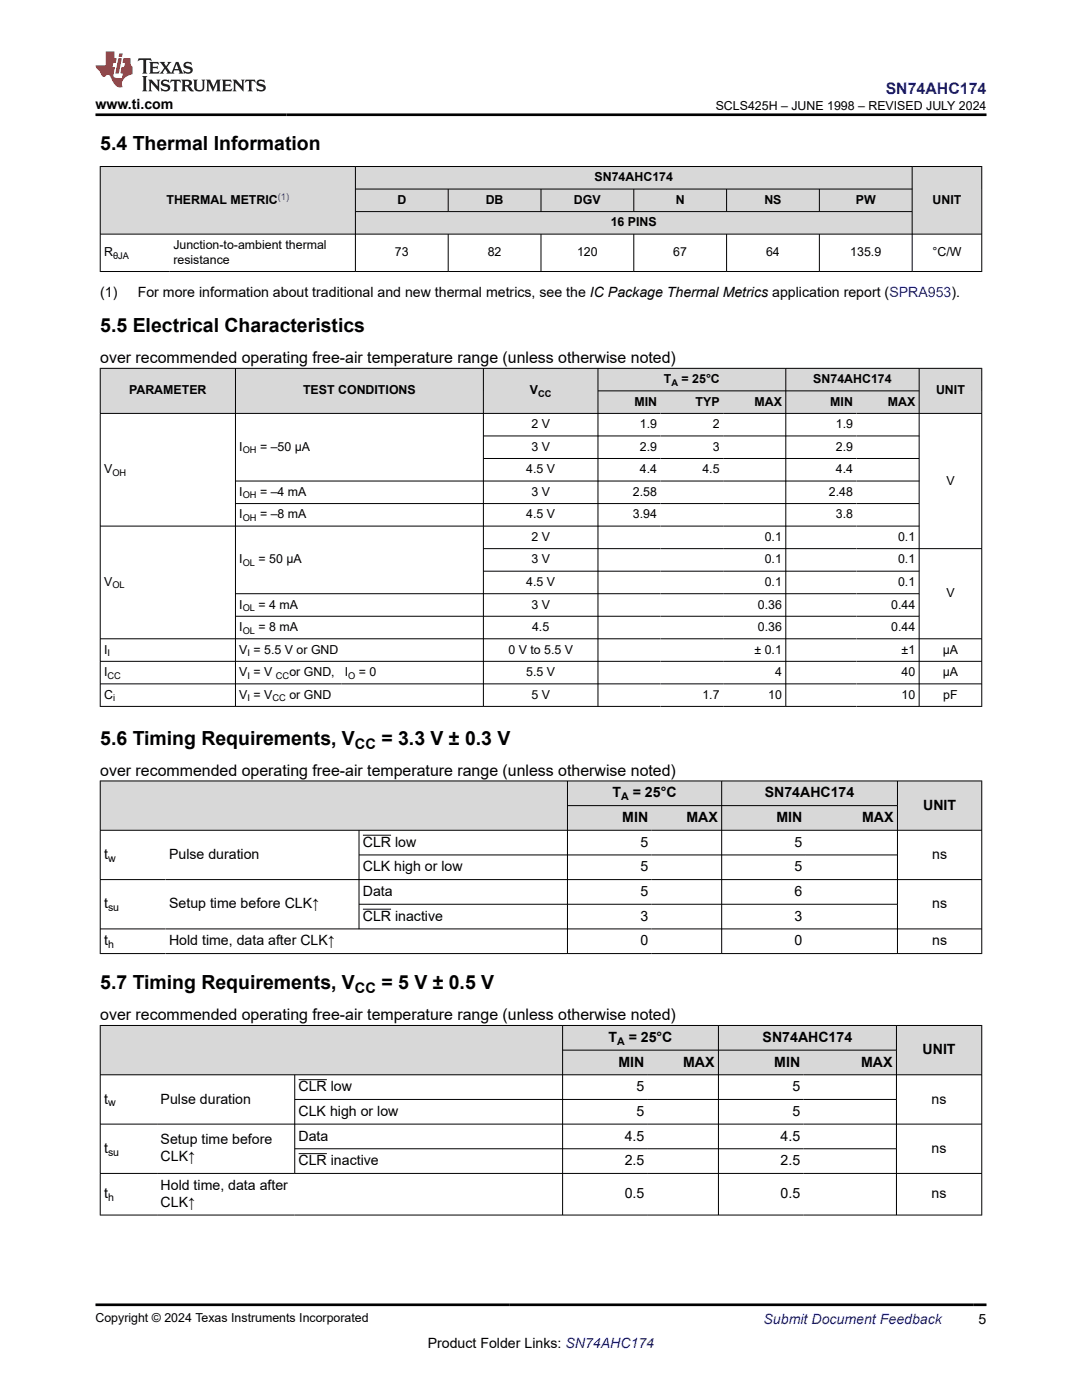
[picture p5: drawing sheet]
<svg xmlns="http://www.w3.org/2000/svg" width="216mm" height="279mm" viewBox="0 0 216 279" stroke-linecap="round" stroke-linejoin="round" font-family="sans-serif">
<g fill="#d8d8d8">
<path d="M20 33.2h175.9v4.5h-175.9z" fill-rule="evenodd"/>
<path d="M20.1 33.3h50.8v13.4h-50.8z" fill-rule="evenodd"/>
<path d="M71 33.3h111v4.4h-111z" fill-rule="evenodd"/>
<path d="M182.1 33.3h13.7v13.4h-13.7z" fill-rule="evenodd"/>
<path d="M71 37.8h18.4v4.4h-18.4z" fill-rule="evenodd"/>
<path d="M89.5 37.8h18.4v4.4h-18.4z" fill-rule="evenodd"/>
<path d="M108 37.8h18.4v4.4h-18.4z" fill-rule="evenodd"/>
<path d="M126.5 37.8h18.4v4.4h-18.4z" fill-rule="evenodd"/>
<path d="M145 37.8h18.4v4.4h-18.4z" fill-rule="evenodd"/>
<path d="M163.6 37.8h18.4v4.4h-18.4z" fill-rule="evenodd"/>
<path d="M71 42.3h111v4.4h-111z" fill-rule="evenodd"/>
</g>
<g fill="none" stroke="#000" stroke-width=".2">
<path d="M19.9 33.2h176.1M20 33.2v21M70.9 33.2v21M70.9 37.7h111.2M89.4 37.7v4.6M107.9 37.7v4.6M126.5 37.7v4.6M145 37.7v4.6M163.5 37.7v4.6M182 33.2v21M195.9 33.2v21M19.9 46.7h176.1"/>
<path d="M19.9 54.2h176.1M70.9 42.2h111.2M89.4 46.7v7.5M107.9 46.7v7.5M126.5 46.7v7.5M145 46.7v7.5M163.5 46.7v7.5"/>
</g>
<g fill="#d8d8d8">
<path d="M20 73.5h175.9v4.5h-175.9z" fill-rule="evenodd"/>
<path d="M20.1 73.6h26.8v8.8h-26.8z" fill-rule="evenodd"/>
<path d="M47 73.6h49.4v8.8h-49.4z" fill-rule="evenodd"/>
<path d="M96.5 73.6h22.8v8.8h-22.8z" fill-rule="evenodd"/>
<path d="M119.4 73.6h37.3v4.3h-37.3z" fill-rule="evenodd"/>
<path d="M156.9 73.6h26.4v4.3h-26.4z" fill-rule="evenodd"/>
<path d="M183.5 73.6h12.3v8.8h-12.3z" fill-rule="evenodd"/>
<path d="M119.4 78.1h12.4v4.3h-12.4z" fill-rule="evenodd"/>
<path d="M131.8 78.1h12.5v4.3h-12.5z" fill-rule="evenodd"/>
<path d="M144.3 78.1h12.4v4.3h-12.4z" fill-rule="evenodd"/>
<path d="M156.9 78.1h14v4.3h-14z" fill-rule="evenodd"/>
<path d="M170.9 78.1h12.4v4.3h-12.4z" fill-rule="evenodd"/>
</g>
<g fill="none" stroke="#000" stroke-width=".2">
<path d="M19.9 73.5h176.1M20 73.4v67.6M47 73.4v67.6M96.5 73.4v67.6M119.3 73.4v67.6M119.3 78h64.2M156.8 73.4v67.6M183.4 73.4v67.6M195.9 73.4v67.6M19.9 82.5h176.1M47 96h136.5M96.5 87h87"/>
<path d="M96.5 91.5h87M19.9 105h163.6M47 100.5h136.5M47 118.5h136.5M96.5 114h87M196 109.5h-99.5M19.9 127.5h176.1M19.9 132h176.1M19.9 136.5h176.1M47 123h136.5M19.9 141h176.1"/>
</g>
<g fill="#d8d8d8">
<path d="M20 155.9h175.9v4.9h-175.9z" fill-rule="evenodd"/>
<path d="M20.1 155.9h93.1v9.7h-93.1z" fill-rule="evenodd"/>
<path d="M113.3 155.9h30.6v4.8h-30.6z" fill-rule="evenodd"/>
<path d="M144.1 155.9h34.9v4.8h-34.9z" fill-rule="evenodd"/>
<path d="M179.1 155.9h16.7v9.7h-16.7z" fill-rule="evenodd"/>
<path d="M113.3 160.8h16.8v4.8h-16.8z" fill-rule="evenodd"/>
<path d="M130.1 160.8h13.8v4.8h-13.8z" fill-rule="evenodd"/>
<path d="M144.1 160.8h16.7v4.8h-16.7z" fill-rule="evenodd"/>
<path d="M160.8 160.8h18.2v4.8h-18.2z" fill-rule="evenodd"/>
</g>
<g fill="none" stroke="#000" stroke-width=".2">
<path d="M19.9 155.9h176.1M20 155.8v34.6M113.2 155.8v34.6M144 155.8v34.6M179.1 155.8v34.6M195.9 155.8v34.6M19.9 165.7h176.1M19.9 175.5h176.1M71.6 165.7v19.7M71.6 170.6h107.5M72.4 166.7h5.6M113.2 160.8h65.9"/>
<path d="M19.9 185.4h176.1M19.9 190.3h176.1M71.6 180.5h107.5M72.4 181.4h5.6"/>
</g>
<g fill="#d8d8d8">
<path d="M20 204.7h175.9v4.9h-175.9z" fill-rule="evenodd"/>
<path d="M20.1 204.7h92.1v9.7h-92.1z" fill-rule="evenodd"/>
<path d="M112.3 204.7h31v4.8h-31z" fill-rule="evenodd"/>
<path d="M143.4 204.7h35.4v4.8h-35.4z" fill-rule="evenodd"/>
<path d="M178.9 204.7h16.9v9.7h-16.9z" fill-rule="evenodd"/>
<path d="M112.3 209.6h17v4.8h-17z" fill-rule="evenodd"/>
<path d="M129.3 209.6h14v4.8h-14z" fill-rule="evenodd"/>
<path d="M143.4 209.6h17v4.8h-17z" fill-rule="evenodd"/>
<path d="M160.4 209.6h18.4v4.8h-18.4z" fill-rule="evenodd"/>
</g>
<g fill="none" stroke="#000" stroke-width=".2">
<path d="M19.9 204.7h176.1M19.9 214.5h176.1M20 204.6v38M58.8 214.5v19.7M58.8 219.4h120.1M59.6 215.5h5.6M112.3 204.6v38M112.3 209.6h66.6M143.4 204.6v38M178.9 204.6v38M195.9 204.6v38M19.9 224.3h176.1"/>
<path d="M19.9 234.2h176.1M58.8 229.3h120.1M59.6 230.2h5.6M19.9 242.5h176.1"/>
</g>
<path d="M27.7 11.6l-.2 .6 .5-.2h.6v.1v2.2l-.2 .4h1l-.2-.4v-2.2v-.1h.5l.5 .2-.1-.6zM29.8 12.4l.2 .3v1.6l-.2 .4h1.9l.1-.6a1.08 1.08 0 0 1-1.3 .2v-.7h.6l.4 .2v-.7l-.4 .2h-.6v-.5l.2-.2a1 1 0 0 1 1 .3l-.1-.5zM31.8 12.4l1 1.1-1 1.2h.9l-.2-.2 .4-.8 .5 .8-.2 .2h1.6l-.2-.2 .1-.5h1l.1 .5-.1 .2h.9l-.2-.4-.8-1.9h-.5l-1 2.1-.8-1.1 .9-1h-.8l.2 .2-.5 .6-.3-.6 .1-.2zM35.2 12.8l.4 1h-.8zM36.8 12.5a.65 .65 0 0 0-.2 .7 .65 .65 0 0 0 .6 .5l.7 .1 .1 .3a.79 .79 0 0 1-.7 .4 .79 .79 0 0 1-.7-.5l.1 .7 .2-.1a.93 .93 0 0 0 1.1 0 .93 .93 0 0 0 .4-.9 1.46 1.46 0 0 0-1.2-.6l-.1-.3a1.09 1.09 0 0 1 1.2 .2l-.2-.6-.1 .1-.6-.2zM28.4 15.2l.2 .4v2.2l-.2 .4h1l-.2-.4v-2.2l.2-.4zM29.6 15.9l.2 .4v1.5l-.2 .4h.8l-.3-.4v-1.3l1.7 1.8v-2l.2-.4h-.8l.2 .2 .1 1.1-1.2-1.3zM32.3 16a.65 .65 0 0 0-.2 .8 .65 .65 0 0 0 .7 .4l.6 .2 .1 .2a.79 .79 0 0 1-.7 .4 .79 .79 0 0 1-.7-.5l.1 .7 .2-.1a.93 .93 0 0 0 1.1 .1 .93 .93 0 0 0 .4-1 1.46 1.46 0 0 0-1.2-.5l-.1-.4a1.09 1.09 0 0 1 1.2 .2l-.2-.6-.1 .1-.6-.1zM34.1 15.9l-.1 .6a.63 .63 0 0 1 .7-.3l.1 1.6-.3 .4h1l-.2-.4v-1.6a.66 .66 0 0 1 .8 .3l-.1-.6zM36.2 15.9l.2 .4v1.5l-.2 .4h.9l-.2-.2v-.7h.5l.1 .2a.79 .79 0 0 0 1.2 .6l-1-.9a.61 .61 0 0 0 .6-.6 .61 .61 0 0 0-.5-.7zM36.9 16.2h.2a.47 .47 0 0 1 .5 .1 .47 .47 0 0 1 .1 .5l-.2 .1-.6 .1zM38.5 15.9l.2 .2a2.27 2.27 0 0 0 .4 2 1.04 1.04 0 0 0 1.7-.7v-1.3l.2-.2h-.8l.2 .4v1.1a.6 .6 0 0 1-.6 .6 .6 .6 0 0 1-.6-.6v-1.1l.3-.4zM41.1 15.9l.2 .4v1.5l-.2 .4h.7l-.2-.4v-1.4l.9 1.9 .8-1.9v1.4l-.2 .4h1l-.3-.4v-1.5l.3-.4h-.8l-.7 1.5-.7-1.5zM44.3 15.9l.2 .4v1.5l-.2 .4h1.9l.1-.6a1.09 1.09 0 0 1-1.3 .2v-.7h.6l.4 .2v-.6l-.4 .2h-.6v-.6l.2-.1a1.01 1.01 0 0 1 1 .3l-.1-.6zM46.4 15.9l.3 .4v1.5l-.3 .4h.8l-.2-.4v-1.3l1.6 1.8v-2l.2-.4h-.7l.2 .2v1.1l-1.2-1.3zM49 15.9l-.1 .6a.63 .63 0 0 1 .8-.3v1.6l-.3 .4h1l-.2-.4v-1.6a.66 .66 0 0 1 .8 .3l-.1-.6zM51.4 16a.65 .65 0 0 0-.2 .8 .65 .65 0 0 0 .6 .4l.6 .2 .2 .2a.79 .79 0 0 1-.8 .4 .79 .79 0 0 1-.6-.5l.1 .7 .2-.1a.93 .93 0 0 0 1 .1 .93 .93 0 0 0 .5-1 1.46 1.46 0 0 0-1.3-.5l-.1-.4a1.09 1.09 0 0 1 1.3 .2l-.2-.6-.2 .1-.5-.1z" fill="#231f20"/>
<path d="M21.1 10.3v2.7h-2.1l.1 .4 .9 1a.95 .95 0 0 0 .9 .9 .59 .59 0 0 1 .6-.4 .59 .59 0 0 1 .5 .3l.4 .8a1.59 1.59 0 0 0 2.1 1.4 1.61 1.61 0 0 1 1-2.3l1-.3-.1-1.5a1.59 1.59 0 0 1-.4-1.7h-1.4l-.2 .9h.5l-.1 .9h-.5l-.2 .9v.3l.4 .1-.2 .9h-.6a.73 .73 0 0 1-1.1-.7l.3-1.5h-.5l.2-.9h.5l.2-.9h-.5v-1.3zM23.6 11.6l-.6 3.1h.7l.6-3.1zM23.8 10.7l-.1 .6h.7l.1-.6z" fill="#ed1c24"/>
<path d="M19 22.9h177.8M19 260.4h177.8" fill="none" stroke="#000" stroke-width=".53"/>
<g font-size="3.9">
<text x="20" y="29.9">5.4 Thermal Information</text>
<text x="20" y="66.3">5.5 Electrical Characteristics</text>
<text x="20" y="148.7">5.6 Timing Requirements, V</text>
<text x="76.1" y="148.7">= 3.3 V ± 0.3 V</text>
<text x="20" y="197.5">5.7 Timing Requirements, V</text>
<text x="76.1" y="197.5">= 5 V ± 0.5 V</text>
</g>
<text font-size="3.2" fill="#00f" x="176.7" y="18.7">SN74AHC174</text>
<g font-size="3.2">
<text x="20" y="72.5">over recommended operating free-air temperature range (unless otherwise noted)</text>
<text x="20" y="154.8">over recommended operating free-air temperature range (unless otherwise noted)</text>
<text x="20" y="203.6">over recommended operating free-air temperature range (unless otherwise noted)</text>
</g>
<g font-size="2.9">
<text x="70.8" y="149.4">CC</text>
<text x="70.8" y="198.2">CC</text>
</g>
<g font-size="2.8">
<text x="19" y="21.8">www.ti.com</text>
<text x="20" y="59.3">(1)</text>
<text x="27.5" y="59.3">For more information about traditional and new thermal metrics, see the IC Package Thermal Metrics application report (SPRA953).</text>
<text x="122.2" y="159.1">T</text>
<text x="126.3" y="159.1">= 25°C</text>
<text x="152.6" y="159.1">SN74AHC174</text>
<text x="184.2" y="161.6">UNIT</text>
<text x="124.2" y="164.1">MIN</text>
<text x="137" y="164.1">MAX</text>
<text x="154.9" y="164.1">MIN</text>
<text x="172" y="164.1">MAX</text>
<text x="20.8" y="171.4">t</text>
<text x="33.7" y="171.4">Pulse duration</text>
<text x="72.4" y="169">CLR low</text>
<text x="72.4" y="173.9">CLK high or low</text>
<text x="127.8" y="169">5</text>
<text x="127.8" y="173.9">5</text>
<text x="158.5" y="169">5</text>
<text x="158.5" y="173.9">5</text>
<text x="186" y="171.4">ns</text>
<text x="72.4" y="178.8">Data</text>
<text x="127.8" y="178.8">5</text>
<text x="158.5" y="178.8">6</text>
<text x="20.8" y="181.3">t</text>
<text x="33.7" y="181.3">Setup time before CLK↑</text>
<text x="72.4" y="183.7">CLR inactive</text>
<text x="127.8" y="183.7">3</text>
<text x="158.5" y="183.7">3</text>
<text x="186" y="181.3">ns</text>
<text x="20.8" y="188.7">t</text>
<text x="33.7" y="188.7">Hold time, data after CLK↑</text>
<text x="127.8" y="188.7">0</text>
<text x="158.5" y="188.7">0</text>
<text x="186" y="188.7">ns</text>
<text x="121.4" y="207.9">T</text>
<text x="125.5" y="207.9">= 25°C</text>
<text x="152.2" y="207.9">SN74AHC174</text>
<text x="123.4" y="212.9">MIN</text>
<text x="136.3" y="212.9">MAX</text>
<text x="154.5" y="212.9">MIN</text>
<text x="171.8" y="212.9">MAX</text>
<text x="184.1" y="210.4">UNIT</text>
<text x="20.8" y="220.2">t</text>
<text x="32.1" y="220.2">Pulse duration</text>
<text x="59.6" y="217.8">CLR low</text>
<text x="127" y="217.8">5</text>
<text x="158.1" y="217.8">5</text>
<text x="185.9" y="220.2">ns</text>
<text x="59.6" y="222.7">CLK high or low</text>
<text x="59.6" y="227.6">Data</text>
<text x="124.7" y="227.6">4.5</text>
<text x="127" y="222.7">5</text>
<text x="155.8" y="227.6">4.5</text>
<text x="158.1" y="222.7">5</text>
<text x="20.8" y="230.1">t</text>
<text x="32.1" y="228.4">Setup time before</text>
<text x="32.1" y="231.8">CLK↑</text>
<text x="59.6" y="232.5">CLR inactive</text>
<text x="124.7" y="232.5">2.5</text>
<text x="155.8" y="232.5">2.5</text>
<text x="185.9" y="230.1">ns</text>
<text x="20.8" y="239.1">t</text>
<text x="32.1" y="237.5">Hold time, data after</text>
<text x="124.7" y="239.1">0.5</text>
<text x="155.8" y="239.1">0.5</text>
<text x="185.9" y="239.1">ns</text>
<text x="32.1" y="240.8">CLK↑</text>
<text x="85.4" y="269">Product Folder Links: SN74AHC174</text>
<text x="195.3" y="264.2">5</text>
</g>
<text font-size="2.8" fill="#00f" x="152.4" y="264.2">Submit Document Feedback</text>
<g font-size="2.5">
<text x="142.8" y="21.9">SCLS425H – JUNE 1998 – REVISED JULY 2024</text>
<text x="33.2" y="40.7">THERMAL METRIC</text>
<text x="79.3" y="40.7">D</text>
<text x="96.9" y="40.7">DB</text>
<text x="114.5" y="40.7">DGV</text>
<text x="118.6" y="36.2">SN74AHC174</text>
<text x="134.8" y="40.7">N</text>
<text x="152.5" y="40.7">NS</text>
<text x="170.8" y="40.7">PW</text>
<text x="186.1" y="40.7">UNIT</text>
<text x="121.9" y="45.2">16 PINS</text>
<text x="20.8" y="51.2">R</text>
<text x="34.6" y="49.7">Junction-to-ambient thermal</text>
<text x="34.6" y="52.6">resistance</text>
<text x="78.8" y="51.2">73</text>
<text x="97.3" y="51.2">82</text>
<text x="115.1" y="51.2">120</text>
<text x="134.4" y="51.2">67</text>
<text x="152.9" y="51.2">64</text>
<text x="169.7" y="51.2">135.9</text>
<text x="186.1" y="51.2">°C/W</text>
<text x="132.5" y="76.5">T</text>
<text x="136" y="76.5">= 25°C</text>
<text x="162.3" y="76.5">SN74AHC174</text>
<text x="25.8" y="78.7">PARAMETER</text>
<text x="60.5" y="78.7">TEST CONDITIONS</text>
<text x="105.7" y="78.7">V</text>
<text x="126.6" y="81">MIN</text>
<text x="138.8" y="81">TYP</text>
<text x="150.5" y="81">MAX</text>
<text x="165.7" y="81">MIN</text>
<text x="177.2" y="81">MAX</text>
<text x="186.8" y="78.7">UNIT</text>
<text x="47.8" y="90">I</text>
<text x="51.9" y="90">= –50 µA</text>
<text x="106" y="85.5">2 V</text>
<text x="106" y="90">3 V</text>
<text x="127.7" y="85.5">1.9</text>
<text x="127.7" y="90">2.9</text>
<text x="142.2" y="85.5">2</text>
<text x="142.2" y="90">3</text>
<text x="166.8" y="85.5">1.9</text>
<text x="166.8" y="90">2.9</text>
<text x="20.8" y="94.5">V</text>
<text x="105" y="94.5">4.5 V</text>
<text x="127.7" y="94.5">4.4</text>
<text x="140.2" y="94.5">4.5</text>
<text x="166.8" y="94.5">4.4</text>
<text x="47.8" y="99">I</text>
<text x="51.9" y="99">= –4 mA</text>
<text x="106" y="99">3 V</text>
<text x="126.3" y="99">2.58</text>
<text x="165.4" y="99">2.48</text>
<text x="188.8" y="96.7">V</text>
<text x="47.8" y="103.5">I</text>
<text x="51.9" y="103.5">= –8 mA</text>
<text x="105" y="103.5">4.5 V</text>
<text x="106" y="108">2 V</text>
<text x="126.3" y="103.5">3.94</text>
<text x="152.6" y="108">0.1</text>
<text x="166.8" y="103.5">3.8</text>
<text x="179.2" y="108">0.1</text>
<text x="47.8" y="112.5">I</text>
<text x="51.6" y="112.5">= 50 µA</text>
<text x="106" y="112.5">3 V</text>
<text x="152.6" y="112.5">0.1</text>
<text x="179.2" y="112.5">0.1</text>
<text x="20.8" y="117">V</text>
<text x="105" y="117">4.5 V</text>
<text x="152.6" y="117">0.1</text>
<text x="179.2" y="117">0.1</text>
<text x="188.8" y="119.2">V</text>
<text x="47.8" y="121.4">I</text>
<text x="47.8" y="125.9">I</text>
<text x="51.6" y="121.4">= 4 mA</text>
<text x="51.6" y="125.9">= 8 mA</text>
<text x="106" y="121.4">3 V</text>
<text x="106.2" y="125.9">4.5</text>
<text x="151.2" y="121.4">0.36</text>
<text x="151.2" y="125.9">0.36</text>
<text x="177.8" y="121.4">0.44</text>
<text x="177.8" y="125.9">0.44</text>
<text x="20.8" y="130.4">I</text>
<text x="47.8" y="130.4">V = 5.5 V or GND</text>
<text x="101.4" y="130.4">0 V to 5.5 V</text>
<text x="150.6" y="130.4">± 0.1</text>
<text x="179.9" y="130.4">±1</text>
<text x="188.1" y="130.4">µA</text>
<text x="20.8" y="134.9">I</text>
<text x="47.8" y="134.9">V = V</text>
<text x="57.7" y="134.9">or GND,</text>
<text x="68.8" y="134.9">I</text>
<text x="71.6" y="134.9">= 0</text>
<text x="105" y="134.9">5.5 V</text>
<text x="154.7" y="134.9">4</text>
<text x="179.9" y="134.9">40</text>
<text x="188.1" y="134.9">µA</text>
<text x="20.8" y="139.4">C</text>
<text x="47.8" y="139.4">V = V</text>
<text x="57.7" y="139.4">or GND</text>
<text x="106" y="139.4">5 V</text>
<text x="140.2" y="139.4">1.7</text>
<text x="153.3" y="139.4">10</text>
<text x="179.9" y="139.4">10</text>
<text x="188.2" y="139.4">pF</text>
<text x="19" y="263.9">Copyright © 2024 Texas Instruments Incorporated</text>
</g>
<g font-size="2.1">
<text x="124" y="159.7">A</text>
<text x="21.6" y="172">w</text>
<text x="21.6" y="181.8">su</text>
<text x="21.6" y="189.2">h</text>
<text x="123.1" y="208.5">A</text>
<text x="21.6" y="220.8">w</text>
<text x="21.6" y="230.6">su</text>
<text x="21.6" y="239.7">h</text>
</g>
<text font-size="1.9" fill="#00f" x="55.4" y="39.9">(1)</text>
<g font-size="1.9">
<text x="22.6" y="51.7">θJA</text>
<text x="134" y="77">A</text>
<text x="107.4" y="79.2">CC</text>
<text x="22.4" y="95">OH</text>
<text x="48.4" y="90.5">OH</text>
<text x="48.4" y="99.5">OH</text>
<text x="48.4" y="104">OH</text>
<text x="48.4" y="112.9">OL</text>
<text x="22.4" y="117.4">OL</text>
<text x="48.4" y="121.9">OL</text>
<text x="21.5" y="130.9">I</text>
<text x="48.4" y="126.4">OL</text>
<text x="49.4" y="130.9">I</text>
<text x="21.5" y="135.4">CC</text>
<text x="49.4" y="135.4">I</text>
<text x="55.1" y="135.4">CC</text>
<text x="69.5" y="135.4">O</text>
<text x="22.6" y="139.9">i</text>
<text x="49.4" y="139.9">I</text>
<text x="54.4" y="139.9">CC</text>
</g>
</svg>
